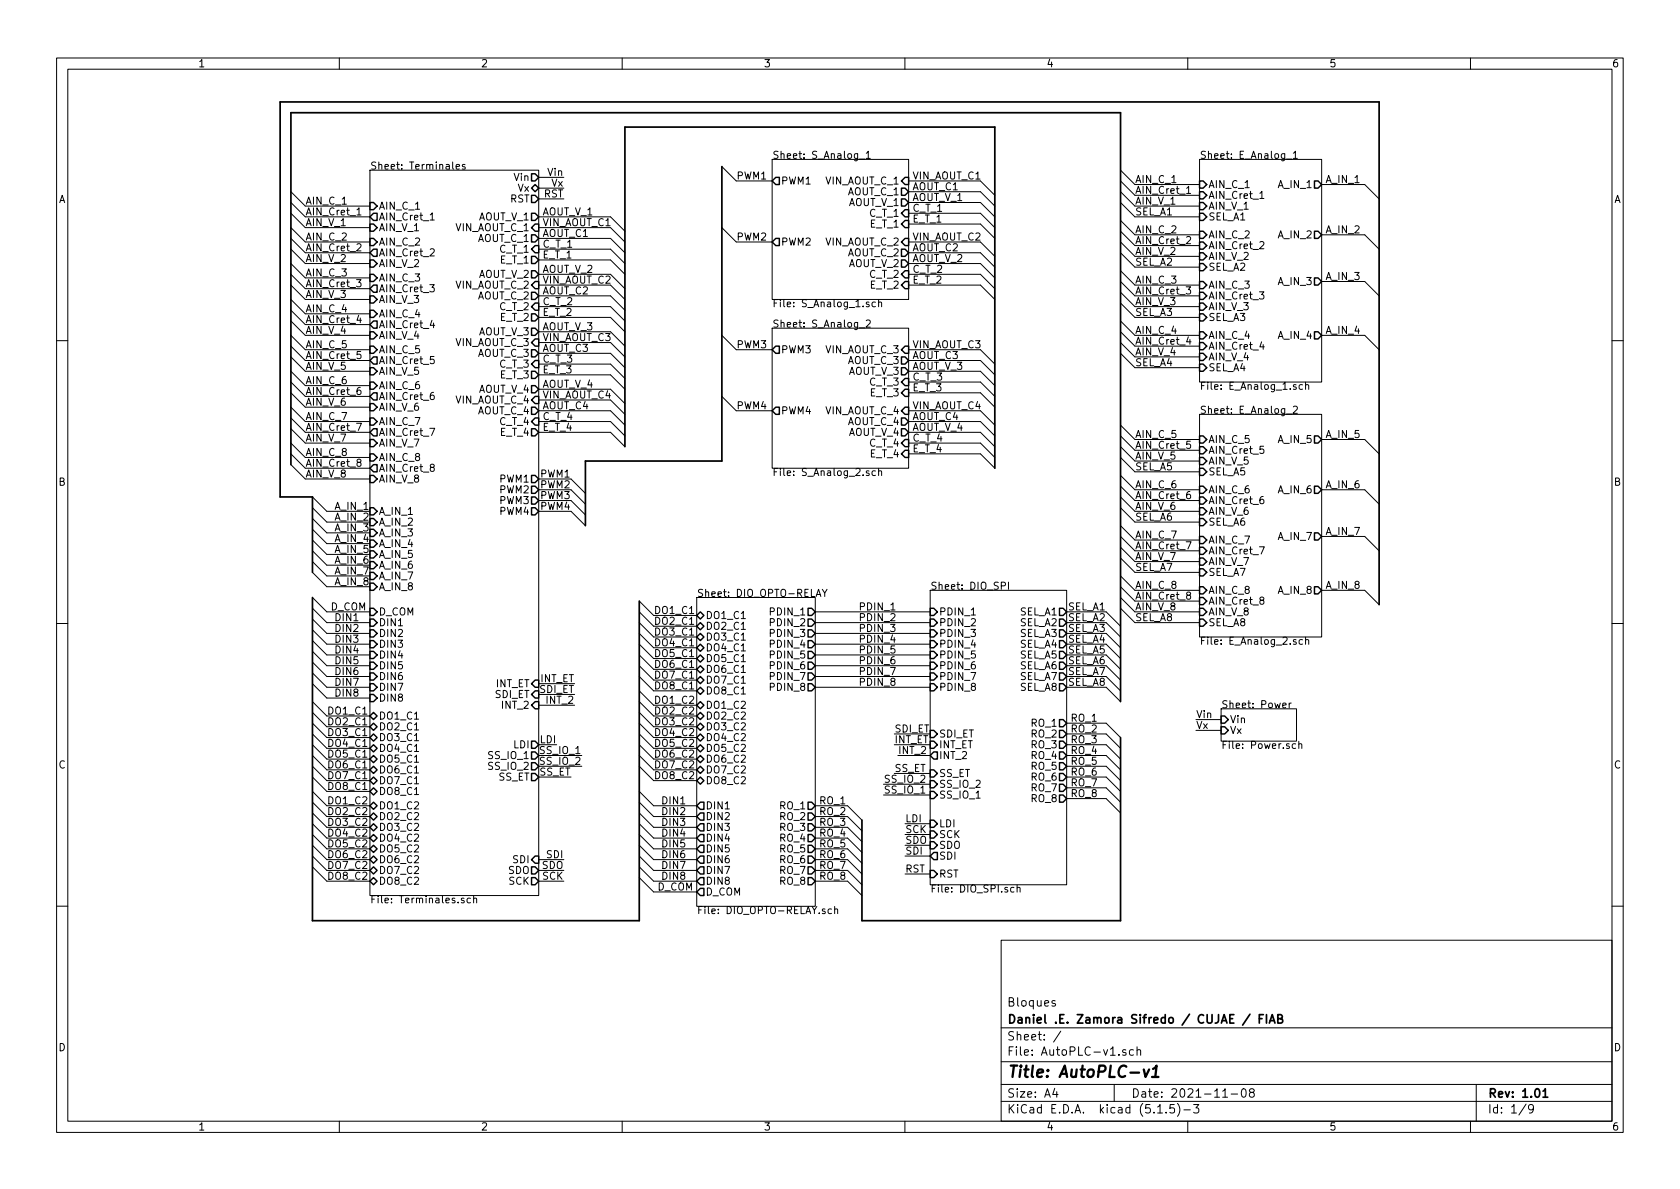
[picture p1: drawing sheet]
<svg xmlns="http://www.w3.org/2000/svg" width="297mm" height="210mm" viewBox="0 0 297 210" stroke-linecap="round" stroke-linejoin="round" font-family="sans-serif">
<g fill="none" stroke="#000" stroke-width=".18">
<path d="M10 10.3h277v189.9h-277zM12 12.2h273v186.1h-273zM60 10.3v1.9M110 10.3v1.9M160 10.3v1.9M210 10.3v1.9M260 10.3v1.9M51.4 35.8l2.6 2.5h11.4M51.4 33.9l2.6 2.5h11.4M51.4 37.7l2.6 2.6h11.4M63.1 38h.7M65.4 30.1h29.8v128.3h-29.8z"/>
<path d="M76.1 38.9h.7M80.6 29.5l.7-.1-.1-.3h-.4l-.2 .2 .1 .6h.5M82.2 29.1h-.3l-.2 .2 .1 .1 .4 .2v.3h-.5M95.2 35.2h4.5M95.2 38.3h12.7l2.6 2.6M95.2 33.3h4.5M95.2 31.4h4.5M127.6 29.5l2.6 2.5h6.3M136.5 28.2h24.2v24.8h-24.2zM151.9 28.1h1M153.2 27.1l.3-.4v1.3M153.2 28h.7"/>
<path d="M160.7 32h12.7l2.5 2.5M160.7 35.8h12.7l2.5 2.5M160.7 33.9h12.7l2.5 2.5M160.7 39.6h12.7l2.5 2.6M160.7 37.7h12.7l2.5 2.6M198.1 39l2.6 2.5h11.4M198.1 35.8l2.6 2.5h11.4M198.1 33.9l2.6 2.5h11.4M198.1 30.1l2.6 2.5h11.4M198.1 32l2.6 2.5h11.4M209.8 34.2h.7M212.1 28.2h21.6v39.4h-21.6z"/>
<path d="M222.8 35.1h.7M227.5 28.1h.9M228.7 27.1l.3-.4v1.3M228.7 28h.7M233.7 32.6h7.6l2.5 2.6M51.4 56.8l2.6 2.5h11.4M51.4 44.1l2.6 2.5h11.4M51.4 42.2l2.6 2.5h11.4M51.4 40.3l2.6 2.5h11.4M51.4 59.3l2.6 2.5h11.4M51.4 54.9l2.6 2.5h11.4M51.4 46.6l2.6 2.5h11.4"/>
<path d="M51.4 48.5l2.6 2.5h11.4M51.4 50.4l2.6 2.6h11.4M51.4 53l2.6 2.5h11.4M63 49.4h.8l-.4 .5 .4 .2v.5l-.2 .1-.6-.1M63.1 43.2l.5-.1 .2 .4v.2l-.8 .7h.8M63.4 55.7l-.3 .9h.8M76 50.3h.8l-.4 .5 .3 .1v.6l-.1 .1-.6-.1M76.1 44.1l.5-.1 .2 .3-.1 .2-.7 .8h.8M76.4 56.6l-.3 .9h.8M95.2 56.1h12.7l2.6 2.6M95.2 54.2h12.7l2.6 2.6M95.2 52.3h12.7l2.6 2.6"/>
<path d="M95.2 50.4h12.7l2.6 2.6M95.2 48.5h12.7l2.6 2.5M95.2 44.1h12.7l2.6 2.5M95.2 42.2h12.7l2.6 2.5M95.2 58.7h12.7l2.6 2.5M95.2 40.3h12.7l2.6 2.5M95.2 46h12.7l2.6 2.5M127.6 40.3l2.6 2.5h6.3M127.6 59.3l2.6 2.5h6.3M136.5 58h24.2v24.8h-24.2zM151.9 58h1M153.2 56.7l.4-.1 .3 .3-.1 .2-.7 .8h.8"/>
<path d="M154.8 53.5l-.4-.1-.2 .2 .1 .6h.5M155.3 53.5l.2-.1 .3 .1 .1 .7M155.3 53v1.2M160.7 50.4h12.7l2.5 2.6M160.7 48.5h12.7l2.5 2.5M160.7 46.6h12.7l2.5 2.5M160.7 44.7h12.7l2.5 2.5M160.7 42.8h12.7l2.5 2.5M198.1 42.8l2.6 2.5h11.4M198.1 40.9l2.6 2.5h11.4M198.1 58.7l2.6 2.5h11.4M198.1 56.8l2.6 2.5h11.4"/>
<path d="M198.1 53.6l2.6 2.5h11.4M198.1 51.7l2.6 2.5h11.4M198.1 49.8l2.6 2.5h11.4M198.1 47.9l2.6 2.5h11.4M198.1 44.7l2.6 2.5h11.4M209.7 50.7h.8l-.4 .5 .4 .1v.6l-.2 .1-.6-.1M209.8 42l.5-.2 .2 .4v.2l-.8 .7h.8M210.1 59.6l-.3 .8h.8M222.7 51.6h.8l-.4 .5 .3 .1v.6l-.2 .1-.5-.1M222.8 42.8l.4-.1 .3 .4-.1 .2-.7 .7h.8M233.7 41.5h7.6l2.5 2.6M233.7 59.3h7.6l2.5 2.5"/>
<path d="M233.7 49.8h7.6l2.5 2.5M10 60.2h2M51.4 73.9l2.6 2.5h11.4M51.4 72l2.6 2.5h11.4M51.4 65.7l2.6 2.5h11.4M51.4 75.8l2.6 2.6h11.4M51.4 69.5l2.6 2.5h11.4M51.4 67.6l2.6 2.5h11.4M51.4 78.4l2.6 2.5h11.4M51.4 63.1l2.6 2.6h11.4M51.4 61.2l2.6 2.5h11.4M63 74.8h.9l-.6 1.3"/>
<path d="M63.7 68.5l-.4 .1a.87 .87 0 0 0 0 1.2l.5-.2v-.5l-.5-.1-.2 .2M63.8 62.1h-.6l-.1 .7 .2-.2 .5 .2v.5l-.2 .1-.5-.1M76 75.7h.9l-.6 1.3M76.7 69.4l-.4 .1a.87 .87 0 0 0 0 1.2l.4-.2v-.5l-.4-.1-.2 .2M76.7 63h-.6v.6l.2-.1 .4 .1v.6l-.1 .1-.5-.1M95.2 72.6h12.7l2.6 2.6M95.2 68.8h12.7l2.6 2.6M95.2 76.4h12.7l2.6 2.6M95.2 74.5h12.7l2.6 2.6M95.2 60.6h12.7l2.6 2.5M95.2 62.5h12.7l2.6 2.5M95.2 66.3h12.7l2.6 2.5"/>
<path d="M95.2 70.7h12.7l2.6 2.6M95.2 64.4h12.7l2.6 2.5M127.6 70.1l2.6 2.5h6.3M160.7 72.6h12.7l2.5 2.6M160.7 76.4h12.7l2.5 2.6M160.7 74.5h12.7l2.5 2.6M160.7 78.4h12.7l2.5 2.5M160.7 61.8h12.7l2.5 2.6M160.7 69.5h12.7l2.5 2.5M160.7 67.6h12.7l2.5 2.5M160.7 65.7h12.7l2.5 2.5M160.7 63.7h12.7l2.5 2.6"/>
<path d="M198.1 77.1l2.6 2.5h11.4M198.1 79l2.6 2.5h11.4M198.1 75.2l2.6 2.5h11.4M198.1 62.5l2.6 2.5h11.4M198.1 60.6l2.6 2.5h11.4M210.5 78h-.6l-.1 .6 .2-.1 .5 .1v.6l-.2 .1-.5-.1M212.1 73.3h21.6v39.3h-21.6zM223.1 60.4l-.3 .9h.7M223.4 78.9h-.6v.6l.1-.1 .5 .1v.6l-.2 .1-.4-.1M227.5 73.2h.9M228.7 72l.5-.2 .2 .4-.1 .2-.7 .7h.8M230.3 68.1l-.4-.1-.2 .2 .1 .6h.5"/>
<path d="M230.8 68.1l.2-.1 .3 .1 .1 .8M230.8 67.6v1.3M233.7 77.7h7.6l2.5 2.6M285 60.2h2M51.4 82.2l2.6 2.5h11.4M51.4 80.3l2.6 2.5h11.4M55.2 99.3l2.6 2.5h7.6M55.2 97.4l2.6 2.5h7.6M55.2 93.6l2.6 2.5h7.6M55.2 91.7l2.6 2.5h7.6M55.2 89.8l2.6 2.5h7.6M55.2 87.9l2.6 2.5h7.6"/>
<path d="M55.2 95.5l2.6 2.5h7.6M63.3 81.8l-.1-.2v-.3l.4-.1 .2 .1v.3l-.6 .2-.1 .2v.2l.2 .3h.3l.2-.3v-.3l-.2-.1M76.3 82.6l-.2-.1v-.3l.5-.1 .1 .1v.3l-.5 .2-.1 .2v.2l.2 .3h.3l.2-.3-.1-.4-.1-.1M95.2 90.4h5.8l2.5 2.6M95.2 84.7h5.8l2.5 2.5M95.2 86.6h5.8l2.5 2.5M95.2 88.5h5.8l2.5 2.6M154.8 83.3h-.4l-.2 .2 .1 .5h.5M155.3 83.4l.2-.1h.3l.1 .8M155.3 82.8v1.3M160.7 80.3h12.7l2.5 2.5M198.1 89.8l2.6 2.5h11.4"/>
<path d="M198.1 87.9l2.6 2.5h11.4M198.1 84.1l2.6 2.5h11.4M198.1 86l2.6 2.5h11.4M198.1 98.7l2.6 2.5h11.4M198.1 96.8l2.6 2.5h11.4M198.1 94.9l2.6 2.5h11.4M198.1 93l2.6 2.5h11.4M198.1 80.9l2.6 2.5h11.4M209.7 95.8h.9l-.6 1.3M210.4 86.9l-.4 .1a.87 .87 0 0 0 0 1.2l.5-.1v-.6l-.5-.1-.2 .2M222.7 96.7h.8l-.5 1.3M223.3 87.8l-.3 .1a.87 .87 0 0 0 0 1.2l.4-.2v-.5l-.4-.1-.2 .2"/>
<path d="M233.7 86.6h7.6l2.5 2.5M233.7 94.9h7.6l2.5 2.5M10 110.3h2M55.2 101.2l2.6 2.6h7.6M55.2 119l2.6 2.5h7.6M55.2 117.1l2.6 2.5h7.6M55.2 115.2l2.6 2.5h7.6M55.2 113.3l2.6 2.5h7.6M55.2 111.4l2.6 2.5h7.6M55.2 109.5l2.6 2.5h7.6M55.2 107.6l2.6 2.5h7.6M55.2 105.7l2.6 2.5h7.6"/>
<path d="M113 110.1l2.6 2.5h7.6M113 117.7l2.6 2.6h7.6M113 112l2.6 2.5h7.6M113 113.9l2.6 2.6h7.6M113 115.8l2.6 2.6h7.6M113 106.3l2.6 2.5h7.6M113 119.6l2.6 2.6h7.6M113 108.2l2.6 2.5h7.6M123.2 105.7h20.9v54.6h-20.9zM144.1 119.6h20.4M144.1 117.7h20.4M144.1 115.8h20.4"/>
<path d="M144.1 113.9h20.4M144.1 112h20.4M144.1 110.1h20.4M144.1 108.2h20.4M144.3 105.5l.4-1.3 .4 1.3M144.4 105.1h.6M145.4 104.2l.4 .7 .4-.7M145.8 104.9v.6M157.5 107.9h.7M164.5 104.4h24.1v52.1h-24.1zM171.7 108.8h.8M177 103.6l.7-.1v-.4l-.7-.2v1.3"/>
<path d="M178.3 102.9v1.3M188.6 119.6h7l2.5 2.6M188.6 117.7h7l2.5 2.6M188.6 115.8h7l2.5 2.6M188.6 113.9h7l2.5 2.6M188.6 112h7l2.5 2.5M188.6 110.1h7l2.5 2.5M188.6 108.2h7l2.5 2.5M198.1 107.6l2.6 2.5h11.4M198.1 105.7l2.6 2.5h11.4M198.1 101.8l2.6 2.6h11.4M198.1 103.8l2.6 2.5h11.4"/>
<path d="M210 105.3l-.1-.2v-.3l.4-.1 .2 .1v.3l-.6 .2-.1 .2v.2l.2 .3h.3l.2-.3v-.3l-.2-.1M223 106.1l-.2-.1v-.3l.4-.1 .2 .1v.3l-.5 .2-.1 .2v.2l.2 .3h.2l.3-.3-.1-.4-.2-.1M230.3 113.2l-.4-.1-.2 .2 .1 .6h.5M230.8 113.2l.2-.1 .3 .1 .1 .7M230.8 112.7v1.2M233.7 104.4h7.6l2.5 2.5M285 110.3h2M55.2 139.9l2.6 2.6h7.6M55.2 135.5l2.6 2.5h7.6M55.2 133.6l2.6 2.5h7.6M55.2 131.7l2.6 2.5h7.6M55.2 129.8l2.6 2.5h7.6"/>
<path d="M55.2 127.9l2.6 2.5h7.6M55.2 126l2.6 2.5h7.6M55.2 124.1l2.6 2.5h7.6M55.2 137.4l2.6 2.5h7.6M55.2 120.9l2.6 2.5h7.6M95.2 124.7h6.4M95.2 135.5h7.7M95.2 133.6h7.7M95.2 131.7h3.2M95.2 137.4h5.8M95.2 120.9h6.4M95.2 122.8h6.4"/>
<path d="M113 139.9l2.6 2.6h7.6M113 135.5l2.6 2.5h7.6M113 133.6l2.6 2.5h7.6M113 131.7l2.6 2.5h7.6M113 129.8l2.6 2.5h7.6M113 127.9l2.6 2.5h7.6M113 126l2.6 2.5h7.6M113 124.1l2.6 2.5h7.6M113 122.2l2.6 2.5h7.6M144.1 121.5h20.4M156.2 138.7h8.3M158.1 131.7h6.4"/>
<path d="M158.1 129.8h6.4M158.1 136.8h6.4M158.7 133.6h5.8M188.6 121.5h7l2.5 2.6M188.6 135.5h7l2.5 2.5M188.6 133.6h7l2.5 2.5M188.6 131.7h7l2.5 2.5M188.6 139.3h7l2.5 2.6M188.6 137.4h7l2.5 2.5M188.6 129.8h7l2.5 2.5M188.6 127.9h7l2.5 2.5M211.5 129.2h4.4"/>
<path d="M211.5 127.2h4.4M215.9 125.3h13.3v5.8h-13.3zM226.8 124.7l.6-.1-.1-.2-.3-.1-.2 .2v.6h.5M227.9 124.3v.9M228.3 124.3l-.4 .3M229.1 131.6l-.4-.1-.2 .2 .1 .6h.5M229.6 131.6l.2-.1 .3 .1 .1 .8M229.6 131.1v1.3M55.2 143.8l2.6 2.5h7.6M55.2 153.3l2.6 2.5h7.6M55.2 151.4l2.6 2.5h7.6M55.2 149.5l2.6 2.5h7.6"/>
<path d="M55.2 147.6l2.6 2.5h7.6M55.2 145.7l2.6 2.5h7.6M55.2 141.9l2.6 2.5h7.6M82 158.9l-.3-.1-.1 .2v.2l.4 .1v.3h-.4M83.2 158.9l-.4-.1-.2 .2 .1 .6h.5M83.7 158.9l.2-.1 .3 .1 .1 .8M83.7 158.4v1.3M95.2 155.8h4.5M95.2 153.9h4.5M95.2 152h4.5M113 143.8l2.6 2.5h7.6M113 153.3l2.6 2.5h7.6"/>
<path d="M113 151.4l2.6 2.5h7.6M113 149.5l2.6 2.5h7.6M113 147.6l2.6 2.5h7.6M113 145.7l2.6 2.5h7.6M113 141.9l2.6 2.5h7.6M113 155.2l2.6 2.5h7.6M144.1 146.3h5.8l2.5 2.5M144.1 155.8h5.8l2.5 2.6M144.1 153.9h5.8l2.5 2.6M144.1 152h5.8l2.5 2.6M144.1 150.1h5.8l2.5 2.5M144.1 148.2h5.8l2.5 2.5"/>
<path d="M144.1 144.4h5.8l2.5 2.5M144.1 142.5h5.8l2.5 2.5M156.2 140.6h8.3M160 145.7h4.5M160 154.6h4.5M160 147.6h4.5M160 149.5h4.5M160 151.4h4.5M179.3 157l-.4-.1-.2 .2 .1 .6h.5M179.8 157l.2-.1 .3 .1 .1 .8M179.8 156.5v1.3M188.6 141.2h7l2.5 2.6"/>
<path d="M10 160.2h2M147 160.8l-.3-.1-.3 .3 .1 .5h.5M147.6 160.9l.2-.2 .3 .1v.8M147.6 160.3v1.3M177 166.3h108v32h-108zM186.6 177a.37 .37 0 0 0-.6 .1l.1 .3 .5 .1v.1l-.2 .3-.4-.1M285 160.2h2M60 198.3v1.9M110 198.3v1.9M160 198.3v1.9M177 194.8h108M177 191.8h108"/>
<path d="M177 187.8h108M177 181.8h108M186.5 192.5l-.4 1h1M186.8 193v1M187.6 182.3l-1.3 2M197 191.8v3M199.1 185.7l-.4-.1-.2 .2 .1 .2 .5 .2v.3h-.6M200.4 185.7l-.4-.1-.3 .3 .1 .6h.6M201 185.7l.3-.1 .3 .1 .1 .9M201 185.1v1.5M204.7 196.8h.8M206.2 196.7v.1"/>
<path d="M207.6 195.3h-.7l-.1 .7 .2-.1 .5 .1 .2 .2-.1 .5-.2 .1-.6-.1M208.2 195.1a1.71 1.71 0 0 1 0 2.3M209.3 196.3h1.2M210 198.3v1.9M211 195.3h1l-.5 .6 .4 .1v.7l-.2 .1-.7-.1M216.2 194h.8M217.7 193.5h1.1M219.6 192.7l.4-.2a.94 .94 0 0 1 0 1.5 .82 .82 0 0 1-.4-1.3zM221.2 193.2l-.3-.3 .1-.2 .2-.2 .4 .1 .2 .2-.1 .2-.6 .2a.48 .48 0 0 0-.1 .7l.2 .1 .5-.1a.48 .48 0 0 0-.1-.7h-.1M260 198.3v1.9M261 191.8v6.5M269.8 195.2l-1.2 2"/>
<path d="M271.1 196l-.3 .3-.4-.1-.1-.2v-.4l.1-.2 .4-.1 .2 .2a1.19 1.19 0 0 1-.2 1.2l-.4 .1"/>
</g>
<g fill="none" stroke="#000" stroke-width=".3">
<path d="M127.6 29.5v52h-24.1v11.5M110.5 79v-56.5h65.4v60.3M51.4 82.2v-62.3h146.7v104.2M55.2 101.2v-13.3h-5.7v-69.9h194.3v88.9M55.2 105.7v57.1h57.8v-56.5M198.1 130.4v32.4h-45.7v-17.8M221 179.3l-1.3 2M223.4 179.4h-.7v1.5M223.9 179.4v1.5M222.7 180.1h.4M224.4 180.9l.5-1.5 .5 1.5M224.6 180.5h.7"/>
<path d="M225.9 180.1h.5l.2-.1 .1-.3-.3-.3h-.5v1.5h.6l.3-.3a.41 .41 0 0 0-.4-.5M272.8 193l.4-.5v1.5M272.8 194h.9"/>
</g>
<path d="M202.2 189.1l.3 1.3 .7-1.3M203.7 190.4h1.1M203.9 189l.6-.6-.2 2" fill="none" stroke="#000" stroke-width=".41"/>
<g fill="none" stroke="#000" stroke-width=".25">
<path d="M65.4 35.8h.6l.7 .6-.7 .7h-.6zM65.4 38.3l.6-.6h.7v1.3h-.7zM65.4 39.6h.6l.7 .7-.7 .6h-.6zM94 37.7h.6l.6 .6-.6 .7h-.6zM94 30.7h.6l.6 .7-.6 .6h-.6zM94 33.3l.6-.7 .6 .7-.6 .6zM94 34.5h.6l.6 .7-.6 .6h-.6zM94.6 39.6h.6v1.3h-.6l-.6-.6zM137.2 31.4h.6v1.2h-.6l-.7-.6zM159.4 33.3h.6l.7 .6-.7 .6h-.6zM159.4 35.2h.6l.7 .6-.7 .6h-.6zM160 31.4h.7v1.2h-.7l-.6-.6z"/>
<path d="M160 37.1h.7v1.2h-.7l-.6-.6zM160 39h.7v1.3h-.7l-.6-.7zM212.1 32h.6l.7 .6-.7 .7h-.6zM212.1 33.9h.6l.7 .6-.7 .7h-.6zM212.1 35.8h.6l.7 .6-.7 .7h-.6zM212.1 37.7h.6l.7 .6-.7 .7h-.6zM232.4 32h.6l.7 .6-.7 .7h-.6zM65.4 42.2h.6l.7 .6-.7 .6h-.6zM65.4 44.7l.6-.6h.7v1.2h-.7zM65.4 46h.6l.7 .6-.7 .6h-.6zM65.4 48.5h.6l.7 .6-.7 .7h-.6zM65.4 51l.6-.6h.7v1.3h-.7z"/>
<path d="M65.4 52.3h.6l.7 .7-.7 .6h-.6zM65.4 54.9h.6l.7 .6-.7 .6h-.6zM65.4 57.4l.6-.6h.7v1.2h-.7zM65.4 58.7h.6l.7 .6-.7 .6h-.6zM94 41.5h.6l.6 .7-.6 .6h-.6zM94 45.3h.6l.6 .7-.6 .6h-.6zM94 47.9h.6l.6 .6-.6 .6h-.6zM94 51.7h.6l.6 .6-.6 .7h-.6zM94 55.5h.6l.6 .6-.6 .7h-.6zM94 58h.6l.6 .7-.6 .6h-.6zM94.6 43.4h.6v1.3h-.6l-.6-.6zM94.6 49.8h.6v1.2h-.6l-.6-.6z"/>
<path d="M94.6 53.6h.6v1.3h-.6l-.6-.7zM94.6 59.9h.6v1.3h-.6l-.6-.6zM137.2 42.2h.6v1.2h-.6l-.7-.6zM159.4 44.1h.6l.7 .6-.7 .6h-.6zM159.4 46h.6l.7 .6-.7 .6h-.6zM160 42.2h.7v1.2h-.7l-.6-.6zM160 47.9h.7v1.2h-.7l-.6-.6zM160 49.8h.7v1.2h-.7l-.6-.6zM212.1 40.9h.6l.7 .6-.7 .7h-.6zM212.1 42.8h.6l.7 .6-.7 .7h-.6zM212.1 44.7h.6l.7 .6-.7 .7h-.6zM212.1 46.6h.6l.7 .6-.7 .7h-.6z"/>
<path d="M212.1 58.7h.6l.7 .6-.7 .6h-.6zM212.1 49.8h.6l.7 .6-.7 .6h-.6zM212.1 51.7h.6l.7 .6-.7 .7h-.6zM212.1 53.6h.6l.7 .6-.7 .7h-.6zM212.1 55.5h.6l.7 .6-.7 .7h-.6zM232.4 40.9h.6l.7 .6-.7 .7h-.6zM232.4 49.1h.6l.7 .7-.7 .6h-.6zM232.4 58.7h.6l.7 .6-.7 .6h-.6zM65.4 61.2h.6l.7 .6-.7 .7h-.6zM65.4 65h.6l.7 .7-.7 .6h-.6zM65.4 67.6h.6l.7 .6-.7 .6h-.6zM65.4 70.1l.6-.6h.7v1.2h-.7z"/>
<path d="M65.4 71.4h.6l.7 .6-.7 .6h-.6zM65.4 73.9h.6l.7 .6-.7 .7h-.6zM65.4 76.4l.6-.6h.7v1.3h-.7zM65.4 77.7h.6l.7 .7-.7 .6h-.6zM66 63.1h.7v1.3h-.7l-.6-.7zM94 61.8h.6l.6 .7-.6 .6h-.6zM94 65.7h.6l.6 .6-.6 .6h-.6zM94 68.2h.6l.6 .6-.6 .7h-.6zM94 72h.6l.6 .6-.6 .7h-.6zM94 75.8h.6l.6 .6-.6 .7h-.6zM94.6 63.7h.6v1.3h-.6l-.6-.6zM94.6 70.1h.6v1.3h-.6l-.6-.7z"/>
<path d="M94.6 73.9h.6v1.3h-.6l-.6-.7zM137.2 61.2h.6v1.3h-.6l-.7-.7zM137.2 72h.6v1.3h-.6l-.7-.7zM159.4 63.1h.6l.7 .6-.7 .7h-.6zM159.4 65h.6l.7 .7-.7 .6h-.6zM159.4 73.9h.6l.7 .6-.7 .7h-.6zM159.4 75.8h.6l.7 .6-.7 .7h-.6zM160 61.2h.7v1.3h-.7l-.6-.7zM160 66.9h.7v1.3h-.7l-.6-.6zM160 68.8h.7v1.3h-.7l-.6-.6zM160 72h.7v1.3h-.7l-.6-.7zM160 77.7h.7v1.3h-.7l-.6-.6z"/>
<path d="M160 79.6h.7v1.3h-.7l-.6-.6zM212.1 60.6h.6l.7 .6-.7 .6h-.6zM212.1 62.5h.6l.7 .6-.7 .6h-.6zM212.1 64.4h.6l.7 .6-.7 .7h-.6zM212.1 77.1h.6l.7 .6-.7 .7h-.6zM212.1 79h.6l.7 .6-.7 .7h-.6zM232.4 77.1h.6l.7 .6-.7 .7h-.6zM65.4 80.3h.6l.7 .6-.7 .6h-.6zM65.4 82.8l.6-.6h.7v1.2h-.7zM65.4 84.1h.6l.7 .6-.7 .6h-.6zM65.4 89.8h.6l.7 .6-.7 .7h-.6zM65.4 91.7h.6l.7 .6-.7 .7h-.6z"/>
<path d="M65.4 93.6h.6l.7 .6-.7 .7h-.6zM65.4 95.5h.6l.7 .6-.7 .7h-.6zM65.4 97.4h.6l.7 .6-.7 .7h-.6zM65.4 99.3h.6l.7 .6-.7 .7h-.6zM94 84.1h.6l.6 .6-.6 .6h-.6zM94 89.8h.6l.6 .6-.6 .7h-.6zM94 87.9h.6l.6 .6-.6 .6h-.6zM94 86h.6l.6 .6-.6 .6h-.6zM212.1 86h.6l.7 .6-.7 .6h-.6zM212.1 87.9h.6l.7 .6-.7 .6h-.6zM212.1 89.8h.6l.7 .6-.7 .7h-.6zM212.1 91.7h.6l.7 .6-.7 .7h-.6z"/>
<path d="M212.1 80.9h.6l.7 .6-.7 .7h-.6zM212.1 82.8h.6l.7 .6-.7 .7h-.6zM212.1 94.9h.6l.7 .6-.7 .6h-.6zM212.1 96.8h.6l.7 .6-.7 .6h-.6zM212.1 98.7h.6l.7 .6-.7 .6h-.6zM232.4 86h.6l.7 .6-.7 .6h-.6zM232.4 94.2h.6l.7 .7-.7 .6h-.6zM65.4 109.5h.6l.7 .6-.7 .6h-.6zM65.4 111.4h.6l.7 .6-.7 .6h-.6zM65.4 113.3h.6l.7 .6-.7 .6h-.6zM65.4 115.2h.6l.7 .6-.7 .7h-.6zM65.4 117.1h.6l.7 .6-.7 .7h-.6z"/>
<path d="M65.4 119h.6l.7 .6-.7 .7h-.6zM65.4 101.2h.6l.7 .6-.7 .7h-.6zM65.4 103.1h.6l.7 .7-.7 .6h-.6zM65.4 107.6h.6l.7 .6-.7 .6h-.6zM123.2 108.8l.6-.6 .7 .6-.7 .7zM123.2 110.7l.6-.6 .7 .6-.7 .7zM123.2 112.6l.6-.6 .7 .6-.7 .7zM123.2 114.5l.6-.6 .7 .6-.7 .7zM123.2 116.5l.6-.7 .7 .7-.7 .6zM123.8 117.7l.7 .7-.7 .6-.6-.6zM142.9 107.6h.6l.6 .6-.6 .6h-.6zM142.9 109.5h.6l.6 .6-.6 .6h-.6z"/>
<path d="M142.9 111.4h.6l.6 .6-.6 .6h-.6zM142.9 113.3h.6l.6 .6-.6 .6h-.6zM142.9 115.2h.6l.6 .6-.6 .7h-.6zM142.9 117.1h.6l.6 .6-.6 .7h-.6zM142.9 119h.6l.6 .6-.6 .7h-.6zM164.5 107.6h.6l.6 .6-.6 .6h-.6zM164.5 109.5h.6l.6 .6-.6 .6h-.6zM164.5 111.4h.6l.6 .6-.6 .6h-.6zM164.5 113.3h.6l.6 .6-.6 .6h-.6zM164.5 115.2h.6l.6 .6-.6 .7h-.6zM164.5 117.1h.6l.6 .6-.6 .7h-.6zM164.5 119h.6l.6 .6-.6 .7h-.6z"/>
<path d="M187.3 107.6h.7l.6 .6-.6 .6h-.7zM187.3 109.5h.7l.6 .6-.6 .6h-.7zM187.3 111.4h.7l.6 .6-.6 .6h-.7zM187.3 113.3h.7l.6 .6-.6 .6h-.7zM187.3 115.2h.7l.6 .6-.6 .7h-.7zM187.3 117.1h.7l.6 .6-.6 .7h-.7zM187.3 119h.7l.6 .6-.6 .7h-.7zM212.1 103.8h.6l.7 .6-.7 .6h-.6zM212.1 105.7h.6l.7 .6-.7 .6h-.6zM212.1 107.6h.6l.7 .6-.7 .6h-.6zM212.1 109.5h.6l.7 .6-.7 .6h-.6zM212.1 100.6h.6l.7 .6-.7 .6h-.6z"/>
<path d="M232.4 103.8h.6l.7 .6-.7 .6h-.6zM65.4 120.9h.6l.7 .6-.7 .7h-.6zM65.4 122.8h.6l.7 .6-.7 .7h-.6zM65.4 126.6l.6-.6 .7 .6-.7 .6zM65.4 128.5l.6-.6 .7 .6-.7 .7zM65.4 130.4l.6-.6 .7 .6-.7 .7zM65.4 132.3l.6-.6 .7 .6-.7 .7zM65.4 134.2l.6-.6 .7 .6-.7 .7zM65.4 136.1l.6-.6 .7 .6-.7 .7zM65.4 138l.6-.6 .7 .6-.7 .7zM65.4 139.9l.6-.6 .7 .6-.7 .7zM94 133h.6l.6 .6-.6 .6h-.6z"/>
<path d="M94 131.1h.6l.6 .6-.6 .6h-.6zM94 134.9h.6l.6 .6-.6 .6h-.6zM94 136.8h.6l.6 .6-.6 .6h-.6zM94.6 122.2h.6v1.2h-.6l-.6-.6zM94.6 124.1h.6v1.2h-.6l-.6-.6zM94.6 120.3h.6v1.2h-.6l-.6-.6zM123.2 124.7l.6-.6 .7 .6-.7 .6zM123.2 126.6l.6-.6 .7 .6-.7 .6zM123.2 128.5l.6-.6 .7 .6-.7 .7zM123.2 130.4l.6-.6 .7 .6-.7 .7zM123.2 132.3l.6-.6 .7 .6-.7 .7zM123.2 134.2l.6-.6 .7 .6-.7 .7z"/>
<path d="M123.2 120.3l.6-.7 .7 .7-.7 .6zM123.2 136.1l.6-.6 .7 .6-.7 .7zM123.2 122.2l.6-.7 .7 .7-.7 .6zM123.2 138l.6-.6 .7 .6-.7 .7zM142.9 120.9h.6l.6 .6-.6 .7h-.6zM164.5 138h.6l.6 .7-.6 .6h-.6zM164.5 139.9h.6l.6 .7-.6 .6h-.6zM164.5 120.9h.6l.6 .6-.6 .7h-.6zM164.5 129.2h.6l.6 .6-.6 .6h-.6zM164.5 131.1h.6l.6 .6-.6 .6h-.6zM164.5 136.1h.6l.6 .7-.6 .6h-.6zM165.1 133h.6v1.2h-.6l-.6-.6z"/>
<path d="M187.3 120.9h.7l.6 .6-.6 .7h-.7zM187.3 127.2h.7l.6 .7-.6 .6h-.7zM187.3 129.2h.7l.6 .6-.6 .6h-.7zM187.3 131.1h.7l.6 .6-.6 .6h-.7zM187.3 133h.7l.6 .6-.6 .6h-.7zM187.3 134.9h.7l.6 .6-.6 .6h-.7zM187.3 136.8h.7l.6 .6-.6 .6h-.7zM187.3 138.7h.7l.6 .6-.6 .6h-.7zM215.9 126.6h.6l.7 .6-.7 .7h-.6zM215.9 128.5h.6l.7 .7-.7 .6h-.6zM65.4 144.4l.6-.6 .7 .6-.7 .6zM65.4 146.3l.6-.6 .7 .6-.7 .6z"/>
<path d="M65.4 150.1l.6-.6 .7 .6-.7 .6zM65.4 152l.6-.6 .7 .6-.7 .6zM65.4 155.8l.6-.6 .7 .6-.7 .7zM66 141.9l.7 .6-.7 .6-.6-.6zM66 147.6l.7 .6-.7 .6-.6-.6zM66 153.3l.7 .6-.7 .7-.6-.7zM94 153.3h.6l.6 .6-.6 .7h-.6zM94 155.2h.6l.6 .6-.6 .7h-.6zM94.6 151.4h.6v1.2h-.6l-.6-.6zM123.8 141.9h.7v1.2h-.7l-.6-.6zM123.8 143.8h.7v1.2h-.7l-.6-.6zM123.8 145.7h.7v1.2h-.7l-.6-.6z"/>
<path d="M123.8 147.6h.7v1.2h-.7l-.6-.6zM123.8 149.5h.7v1.2h-.7l-.6-.6zM123.8 151.4h.7v1.2h-.7l-.6-.6zM123.8 153.3h.7v1.3h-.7l-.6-.7zM123.8 155.2h.7v1.3h-.7l-.6-.7zM123.8 157.1h.7v1.3h-.7l-.6-.7zM142.9 141.9h.6l.6 .6-.6 .6h-.6zM142.9 143.8h.6l.6 .6-.6 .6h-.6zM142.9 145.7h.6l.6 .6-.6 .6h-.6zM142.9 147.6h.6l.6 .6-.6 .6h-.6zM142.9 149.5h.6l.6 .6-.6 .6h-.6zM142.9 151.4h.6l.6 .6-.6 .6h-.6z"/>
<path d="M142.9 153.3h.6l.6 .6-.6 .7h-.6zM142.9 155.2h.6l.6 .6-.6 .7h-.6zM164.5 153.9h.6l.6 .7-.6 .6h-.6zM164.5 148.8h.6l.6 .7-.6 .6h-.6zM164.5 146.9h.6l.6 .7-.6 .6h-.6zM164.5 145h.6l.6 .7-.6 .6h-.6zM165.1 150.7h.6v1.3h-.6l-.6-.6zM187.3 140.6h.7l.6 .6-.6 .7h-.7z"/>
</g>
<text font-size="2.8" x="178" y="190.5">Title: AutoPLC-v1</text>
<g font-size="2.1">
<text x="178" y="178">Bloques</text>
<text x="178" y="184">Sheet: /</text>
<text x="178" y="181">Daniel .E. Zamora Sifredo / CUJAE / FIAB</text>
<text x="178" y="186.7">File: AutoPLC-v1.sch</text>
<text x="178" y="196.9">KiCad E.D.A. kicad (5.1.5)-3</text>
<text x="178" y="194.1">Size: A4</text>
<text x="200" y="194.1">Date: 2021-11-08</text>
<text x="263" y="194.1">Rev: 1.01</text>
<text x="263" y="196.9">Id: 1/9</text>
</g>
<g font-size="1.8">
<text x="35" y="11.9">1</text>
<text x="85" y="11.9">2</text>
<text x="135" y="11.9">3</text>
<text x="185" y="11.9">4</text>
<text x="235" y="11.9">5</text>
<text x="285" y="11.9">6</text>
<text x="65.4" y="30">Sheet: Terminales</text>
<text x="136.5" y="28.1">Sheet: S_Analog_1</text>
<text x="212.1" y="28.1">Sheet: E_Analog_1</text>
<text x="10.4" y="35.9">A</text>
<text x="90.2" y="35.8">RST</text>
<text x="91" y="32">Vin</text>
<text x="91.6" y="33.9">Vx</text>
<text x="96.2" y="34.9">RST</text>
<text x="97" y="31.1">Vin</text>
<text x="97.5" y="33">Vx</text>
<text x="130.2" y="31.7">PWM1</text>
<text x="138" y="32.6">PWM1</text>
<text x="145.9" y="32.6">VIN_AOUT_C_1</text>
<text x="149.9" y="34.5">AOUT_C_1</text>
<text x="161.3" y="35.6">AOUT_V_1</text>
<text x="161.3" y="33.6">AOUT_C1</text>
<text x="161.3" y="31.7">VIN_AOUT_C1</text>
<text x="200.7" y="32.4">AIN_C_1</text>
<text x="200.7" y="34.3">AIN_Cret_1</text>
<text x="213.6" y="33.3">AIN_C_1</text>
<text x="213.6" y="35.2">AIN_Cret_1</text>
<text x="226.2" y="33.3">A_IN_1</text>
<text x="234.3" y="32.4">A_IN_1</text>
<text x="285.4" y="35.9">A</text>
<text x="54" y="36.2">AIN_C_1</text>
<text x="54" y="38.1">AIN_Cret_1</text>
<text x="54" y="40">AIN_V_1</text>
<text x="66.9" y="37.1">AIN_C_1</text>
<text x="66.9" y="39">AIN_Cret_1</text>
<text x="66.9" y="40.9">AIN_V_1</text>
<text x="80.5" y="40.9">VIN_AOUT_C_1</text>
<text x="84.6" y="39">AOUT_V_1</text>
<text x="95.9" y="38.1">AOUT_V_1</text>
<text x="95.9" y="40">VIN_AOUT_C1</text>
<text x="95.9" y="41.9">AOUT_C1</text>
<text x="150" y="36.4">AOUT_V_1</text>
<text x="153.8" y="38.3">C_T_1</text>
<text x="153.9" y="40.3">E_T_1</text>
<text x="161.3" y="39.4">E_T_1</text>
<text x="161.3" y="37.5">C_T_1</text>
<text x="200.7" y="41.3">AIN_C_2</text>
<text x="200.7" y="38.1">SEL_A1</text>
<text x="200.7" y="36.2">AIN_V_1</text>
<text x="213.6" y="37.1">AIN_V_1</text>
<text x="213.6" y="39">SEL_A1</text>
<text x="234.3" y="41.3">A_IN_2</text>
<text x="54" y="42.5">AIN_C_2</text>
<text x="54" y="44.4">AIN_Cret_2</text>
<text x="54" y="46.3">AIN_V_2</text>
<text x="66.9" y="43.4">AIN_C_2</text>
<text x="66.9" y="45.3">AIN_Cret_2</text>
<text x="66.9" y="47.2">AIN_V_2</text>
<text x="84.5" y="42.8">AOUT_C_1</text>
<text x="88.4" y="44.7">C_T_1</text>
<text x="88.5" y="46.6">E_T_1</text>
<text x="95.9" y="43.8">C_T_1</text>
<text x="95.9" y="45.7">E_T_1</text>
<text x="130.2" y="42.5">PWM2</text>
<text x="138" y="43.4">PWM2</text>
<text x="145.9" y="43.4">VIN_AOUT_C_2</text>
<text x="149.9" y="45.3">AOUT_C_2</text>
<text x="150" y="47.2">AOUT_V_2</text>
<text x="161.3" y="42.5">VIN_AOUT_C2</text>
<text x="161.3" y="44.4">AOUT_C2</text>
<text x="161.3" y="46.3">AOUT_V_2</text>
<text x="200.7" y="43.2">AIN_Cret_2</text>
<text x="200.7" y="47">SEL_A2</text>
<text x="200.7" y="45.1">AIN_V_2</text>
<text x="213.6" y="42.2">AIN_C_2</text>
<text x="213.6" y="44.1">AIN_Cret_2</text>
<text x="213.6" y="46">AIN_V_2</text>
<text x="213.6" y="47.9">SEL_A2</text>
<text x="226.2" y="42.2">A_IN_2</text>
<text x="54" y="48.9">AIN_C_3</text>
<text x="54" y="52.7">AIN_V_3</text>
<text x="54" y="50.8">AIN_Cret_3</text>
<text x="66.9" y="49.8">AIN_C_3</text>
<text x="66.9" y="51.7">AIN_Cret_3</text>
<text x="66.9" y="53.6">AIN_V_3</text>
<text x="80.5" y="51">VIN_AOUT_C_2</text>
<text x="84.5" y="53">AOUT_C_2</text>
<text x="84.6" y="49.1">AOUT_V_2</text>
<text x="95.9" y="50.2">VIN_AOUT_C2</text>
<text x="95.9" y="54">C_T_2</text>
<text x="95.9" y="48.3">AOUT_V_2</text>
<text x="95.9" y="52.1">AOUT_C2</text>
<text x="153.8" y="49.1">C_T_2</text>
<text x="153.9" y="51">E_T_2</text>
<text x="161.3" y="48.3">C_T_2</text>
<text x="161.3" y="50.2">E_T_2</text>
<text x="200.7" y="50.2">AIN_C_3</text>
<text x="200.7" y="52.1">AIN_Cret_3</text>
<text x="200.7" y="54">AIN_V_3</text>
<text x="213.6" y="51">AIN_C_3</text>
<text x="213.6" y="53">AIN_Cret_3</text>
<text x="226.2" y="50.4">A_IN_3</text>
<text x="234.3" y="49.5">A_IN_3</text>
<text x="54" y="59">AIN_V_4</text>
<text x="54" y="57.1">AIN_Cret_4</text>
<text x="54" y="55.2">AIN_C_4</text>
<text x="66.9" y="56.1">AIN_C_4</text>
<text x="66.9" y="58">AIN_Cret_4</text>
<text x="66.9" y="59.9">AIN_V_4</text>
<text x="84.6" y="59.3">AOUT_V_3</text>
<text x="88.4" y="54.9">C_T_2</text>
<text x="88.5" y="56.8">E_T_2</text>
<text x="95.9" y="55.9">E_T_2</text>
<text x="95.9" y="58.4">AOUT_V_3</text>
<text x="136.5" y="57.9">Sheet: S_Analog_2</text>
<text x="136.5" y="54.3">File: S_Analog_1.sch</text>
<text x="200.7" y="55.9">SEL_A3</text>
<text x="200.7" y="59">AIN_C_4</text>
<text x="213.6" y="59.9">AIN_C_4</text>
<text x="213.6" y="54.9">AIN_V_3</text>
<text x="213.6" y="56.8">SEL_A3</text>
<text x="226.2" y="59.9">A_IN_4</text>
<text x="234.3" y="59">A_IN_4</text>
<text x="54" y="65.4">AIN_V_5</text>
<text x="54" y="63.5">AIN_Cret_5</text>
<text x="54" y="61.6">AIN_C_5</text>
<text x="66.9" y="62.5">AIN_C_5</text>
<text x="66.9" y="64.4">AIN_Cret_5</text>
<text x="80.5" y="61.2">VIN_AOUT_C_3</text>
<text x="84.5" y="63.1">AOUT_C_3</text>
<text x="88.4" y="65">C_T_3</text>
<text x="95.9" y="64.1">C_T_3</text>
<text x="95.9" y="60.3">VIN_AOUT_C3</text>
<text x="95.9" y="62.2">AOUT_C3</text>
<text x="130.2" y="61.6">PWM3</text>
<text x="138" y="62.5">PWM3</text>
<text x="145.9" y="62.5">VIN_AOUT_C_3</text>
<text x="149.9" y="64.4">AOUT_C_3</text>
<text x="161.3" y="65.4">AOUT_V_3</text>
<text x="161.3" y="63.5">AOUT_C3</text>
<text x="161.3" y="61.6">VIN_AOUT_C3</text>
<text x="200.7" y="61">AIN_Cret_4</text>
<text x="200.7" y="62.9">AIN_V_4</text>
<text x="200.7" y="64.8">SEL_A4</text>
<text x="213.6" y="61.8">AIN_Cret_4</text>
<text x="213.6" y="63.7">AIN_V_4</text>
<text x="213.6" y="65.7">SEL_A4</text>
<text x="54" y="71.7">AIN_V_6</text>
<text x="54" y="69.8">AIN_Cret_6</text>
<text x="54" y="67.9">AIN_C_6</text>
<text x="66.9" y="66.3">AIN_V_5</text>
<text x="66.9" y="68.8">AIN_C_6</text>
<text x="66.9" y="70.7">AIN_Cret_6</text>
<text x="80.5" y="71.4">VIN_AOUT_C_4</text>
<text x="84.6" y="69.5">AOUT_V_4</text>
<text x="88.5" y="66.9">E_T_3</text>
<text x="95.9" y="70.5">VIN_AOUT_C4</text>
<text x="95.9" y="68.6">AOUT_V_4</text>
<text x="95.9" y="66">E_T_3</text>
<text x="150" y="66.3">AOUT_V_3</text>
<text x="153.8" y="68.2">C_T_3</text>
<text x="153.9" y="70.1">E_T_3</text>
<text x="161.3" y="67.3">C_T_3</text>
<text x="161.3" y="69.2">E_T_3</text>
<text x="212.1" y="68.9">File: E_Analog_1.sch</text>
<text x="54" y="74.3">AIN_C_7</text>
<text x="54" y="76.2">AIN_Cret_7</text>
<text x="66.9" y="72.6">AIN_V_6</text>
<text x="66.9" y="75.2">AIN_C_7</text>
<text x="66.9" y="77.1">AIN_Cret_7</text>
<text x="84.5" y="73.3">AOUT_C_4</text>
<text x="88.4" y="75.2">C_T_4</text>
<text x="88.5" y="77.1">E_T_4</text>
<text x="95.9" y="72.4">AOUT_C4</text>
<text x="95.9" y="74.3">C_T_4</text>
<text x="95.9" y="76.2">E_T_4</text>
<text x="130.2" y="72.4">PWM4</text>
<text x="138" y="73.3">PWM4</text>
<text x="145.9" y="73.3">VIN_AOUT_C_4</text>
<text x="149.9" y="75.2">AOUT_C_4</text>
<text x="150" y="77.1">AOUT_V_4</text>
<text x="161.3" y="76.2">AOUT_V_4</text>
<text x="161.3" y="74.3">AOUT_C4</text>
<text x="161.3" y="72.4">VIN_AOUT_C4</text>
<text x="200.7" y="77.5">AIN_C_5</text>
<text x="212.1" y="73.2">Sheet: E_Analog_2</text>
<text x="234.3" y="77.5">A_IN_5</text>
<text x="54" y="78.1">AIN_V_7</text>
<text x="54" y="82.5">AIN_Cret_8</text>
<text x="54" y="80.6">AIN_C_8</text>
<text x="66.9" y="79">AIN_V_7</text>
<text x="66.9" y="81.5">AIN_C_8</text>
<text x="66.9" y="83.4">AIN_Cret_8</text>
<text x="153.8" y="79">C_T_4</text>
<text x="153.9" y="80.9">E_T_4</text>
<text x="161.3" y="80">E_T_4</text>
<text x="161.3" y="78.1">C_T_4</text>
<text x="200.7" y="79.4">AIN_Cret_5</text>
<text x="200.7" y="81.3">AIN_V_5</text>
<text x="200.7" y="83.2">SEL_A5</text>
<text x="213.6" y="78.4">AIN_C_5</text>
<text x="213.6" y="80.3">AIN_Cret_5</text>
<text x="213.6" y="82.2">AIN_V_5</text>
<text x="226.2" y="78.4">A_IN_5</text>
<text x="10.4" y="85.9">B</text>
<text x="54" y="84.4">AIN_V_8</text>
<text x="66.9" y="85.3">AIN_V_8</text>
<text x="88.4" y="85.3">PWM1</text>
<text x="88.4" y="89.1">PWM3</text>
<text x="88.4" y="87.2">PWM2</text>
<text x="95.7" y="84.4">PWM1</text>
<text x="95.7" y="86.4">PWM2</text>
<text x="95.7" y="88.3">PWM3</text>
<text x="136.5" y="84.2">File: S_Analog_2.sch</text>
<text x="200.7" y="86.4">AIN_C_6</text>
<text x="200.7" y="88.3">AIN_Cret_6</text>
<text x="213.6" y="87.2">AIN_C_6</text>
<text x="213.6" y="89.1">AIN_Cret_6</text>
<text x="213.6" y="84.1">SEL_A5</text>
<text x="226.2" y="87.2">A_IN_6</text>
<text x="234.3" y="86.4">A_IN_6</text>
<text x="285.4" y="85.9">B</text>
<text x="59.4" y="95.9">A_IN_4</text>
<text x="59.4" y="94">A_IN_3</text>
<text x="59.4" y="92.1">A_IN_2</text>
<text x="59.4" y="90.2">A_IN_1</text>
<text x="66.9" y="91.1">A_IN_1</text>
<text x="66.9" y="93">A_IN_2</text>
<text x="66.9" y="94.9">A_IN_3</text>
<text x="88.4" y="91.1">PWM4</text>
<text x="95.7" y="90.2">PWM4</text>
<text x="200.7" y="90.2">AIN_V_6</text>
<text x="200.7" y="92.1">SEL_A6</text>
<text x="200.7" y="95.2">AIN_C_7</text>
<text x="213.6" y="91.1">AIN_V_6</text>
<text x="213.6" y="93">SEL_A6</text>
<text x="226.2" y="95.5">A_IN_7</text>
<text x="234.3" y="94.6">A_IN_7</text>
<text x="59.4" y="101.6">A_IN_7</text>
<text x="59.4" y="99.7">A_IN_6</text>
<text x="59.4" y="97.8">A_IN_5</text>
<text x="66.9" y="96.8">A_IN_4</text>
<text x="66.9" y="98.7">A_IN_5</text>
<text x="66.9" y="100.6">A_IN_6</text>
<text x="200.7" y="97.1">AIN_Cret_7</text>
<text x="200.7" y="99.1">AIN_V_7</text>
<text x="200.7" y="101">SEL_A7</text>
<text x="213.6" y="96.1">AIN_C_7</text>
<text x="213.6" y="98">AIN_Cret_7</text>
<text x="213.6" y="99.9">AIN_V_7</text>
<text x="213.6" y="101.8">SEL_A7</text>
<text x="58.4" y="107.9">D_COM</text>
<text x="59.4" y="103.5">A_IN_8</text>
<text x="66.9" y="102.5">A_IN_7</text>
<text x="66.9" y="104.4">A_IN_8</text>
<text x="123.2" y="105.6">Sheet: DIO_OPTO-RELAY</text>
<text x="151.8" y="107.9">PDIN_1</text>
<text x="164.5" y="104.3">Sheet: DIO_SPI</text>
<text x="188.9" y="107.9">SEL_A1</text>
<text x="200.7" y="104.1">AIN_C_8</text>
<text x="200.7" y="106">AIN_Cret_8</text>
<text x="200.7" y="107.9">AIN_V_8</text>
<text x="213.6" y="105">AIN_C_8</text>
<text x="213.6" y="106.9">AIN_Cret_8</text>
<text x="226.2" y="105">A_IN_8</text>
<text x="234.3" y="104.1">A_IN_8</text>
<text x="59.1" y="113.7">DIN3</text>
<text x="59.1" y="111.8">DIN2</text>
<text x="59.1" y="109.8">DIN1</text>
<text x="66.9" y="110.7">DIN1</text>
<text x="66.9" y="112.6">DIN2</text>
<text x="66.9" y="108.8">D_COM</text>
<text x="115.6" y="112.4">DO3_C1</text>
<text x="115.6" y="110.5">DO2_C1</text>
<text x="115.6" y="108.6">DO1_C1</text>
<text x="124.7" y="109.5">DO1_C1</text>
<text x="124.7" y="111.4">DO2_C1</text>
<text x="124.7" y="113.3">DO3_C1</text>
<text x="136.4" y="108.8">PDIN_1</text>
<text x="136.4" y="110.7">PDIN_2</text>
<text x="136.4" y="112.6">PDIN_3</text>
<text x="151.8" y="109.8">PDIN_2</text>
<text x="151.8" y="111.8">PDIN_3</text>
<text x="151.8" y="113.7">PDIN_4</text>
<text x="166" y="108.8">PDIN_1</text>
<text x="166" y="110.7">PDIN_2</text>
<text x="166" y="112.6">PDIN_3</text>
<text x="180.4" y="108.8">SEL_A1</text>
<text x="180.4" y="110.7">SEL_A2</text>
<text x="180.4" y="112.6">SEL_A3</text>
<text x="188.9" y="111.8">SEL_A3</text>
<text x="188.9" y="113.7">SEL_A4</text>
<text x="188.9" y="109.8">SEL_A2</text>
<text x="200.7" y="109.8">SEL_A8</text>
<text x="213.6" y="108.8">AIN_V_8</text>
<text x="213.6" y="110.7">SEL_A8</text>
<text x="59.1" y="119.4">DIN6</text>
<text x="59.1" y="117.5">DIN5</text>
<text x="59.1" y="115.6">DIN4</text>
<text x="66.9" y="114.5">DIN3</text>
<text x="66.9" y="116.5">DIN4</text>
<text x="66.9" y="118.4">DIN5</text>
<text x="115.6" y="118.1">DO6_C1</text>
<text x="115.6" y="116.2">DO5_C1</text>
<text x="115.6" y="114.3">DO4_C1</text>
<text x="124.7" y="115.2">DO4_C1</text>
<text x="124.7" y="117.1">DO5_C1</text>
<text x="124.7" y="119">DO6_C1</text>
<text x="136.4" y="114.5">PDIN_4</text>
<text x="136.4" y="116.5">PDIN_5</text>
<text x="136.4" y="118.4">PDIN_6</text>
<text x="151.8" y="115.6">PDIN_5</text>
<text x="151.8" y="117.5">PDIN_6</text>
<text x="151.8" y="119.4">PDIN_7</text>
<text x="166" y="114.5">PDIN_4</text>
<text x="166" y="116.5">PDIN_5</text>
<text x="166" y="118.4">PDIN_6</text>
<text x="180.4" y="114.5">SEL_A4</text>
<text x="180.4" y="116.5">SEL_A5</text>
<text x="180.4" y="118.4">SEL_A6</text>
<text x="188.9" y="115.6">SEL_A5</text>
<text x="188.9" y="119.4">SEL_A7</text>
<text x="188.9" y="117.5">SEL_A6</text>
<text x="212.1" y="114">File: E_Analog_2.sch</text>
<text x="59.1" y="123.2">DIN8</text>
<text x="59.1" y="121.3">DIN7</text>
<text x="66.9" y="120.3">DIN6</text>
<text x="66.9" y="122.2">DIN7</text>
<text x="66.9" y="124.1">DIN8</text>
<text x="87.5" y="123.4">SDI_ET</text>
<text x="87.6" y="121.5">INT_ET</text>
<text x="88.9" y="125.3">INT_2</text>
<text x="95.4" y="122.5">SDI_ET</text>
<text x="95.5" y="120.6">INT_ET</text>
<text x="96.8" y="124.5">INT_2</text>
<text x="115.6" y="124.5">DO1_C2</text>
<text x="115.6" y="121.9">DO8_C1</text>
<text x="115.6" y="120">DO7_C1</text>
<text x="124.7" y="125.3">DO1_C2</text>
<text x="124.7" y="120.9">DO7_C1</text>
<text x="124.7" y="122.8">DO8_C1</text>
<text x="136.4" y="120.3">PDIN_7</text>
<text x="136.4" y="122.2">PDIN_8</text>
<text x="151.8" y="121.3">PDIN_8</text>
<text x="166" y="120.3">PDIN_7</text>
<text x="166" y="122.2">PDIN_8</text>
<text x="180.4" y="120.3">SEL_A7</text>
<text x="180.4" y="122.2">SEL_A8</text>
<text x="188.9" y="121.3">SEL_A8</text>
<text x="215.9" y="125.2">Sheet: Power</text>
<text x="57.8" y="130.2">DO3_C1</text>
<text x="57.8" y="128.3">DO2_C1</text>
<text x="57.8" y="126.4">DO1_C1</text>
<text x="66.9" y="127.2">DO1_C1</text>
<text x="66.9" y="129.2">DO2_C1</text>
<text x="66.9" y="131.1">DO3_C1</text>
<text x="95.6" y="131.4">LDI</text>
<text x="115.6" y="130.2">DO4_C2</text>
<text x="115.6" y="128.3">DO3_C2</text>
<text x="115.6" y="126.4">DO2_C2</text>
<text x="124.7" y="127.2">DO2_C2</text>
<text x="124.7" y="129.2">DO3_C2</text>
<text x="124.7" y="131.1">DO4_C2</text>
<text x="158.1" y="129.5">SDI_ET</text>
<text x="158.1" y="131.4">INT_ET</text>
<text x="166" y="130.4">SDI_ET</text>
<text x="182.4" y="128.5">RO_1</text>
<text x="182.4" y="130.4">RO_2</text>
<text x="189.2" y="127.6">RO_1</text>
<text x="189.2" y="129.5">RO_2</text>
<text x="189.2" y="131.4">RO_3</text>
<text x="211.5" y="128.9">Vx</text>
<text x="211.5" y="127">Vin</text>
<text x="217.4" y="127.9">Vin</text>
<text x="217.4" y="129.8">Vx</text>
<text x="10.4" y="135.9">C</text>
<text x="57.8" y="134">DO5_C1</text>
<text x="57.8" y="135.9">DO6_C1</text>
<text x="57.8" y="132.1">DO4_C1</text>
<text x="57.8" y="137.8">DO7_C1</text>
<text x="66.9" y="133">DO4_C1</text>
<text x="66.9" y="134.9">DO5_C1</text>
<text x="66.9" y="136.8">DO6_C1</text>
<text x="86.5" y="134.2">SS_IO_1</text>
<text x="86.5" y="136.1">SS_IO_2</text>
<text x="90.9" y="132.3">LDI</text>
<text x="95.4" y="137.2">SS_ET</text>
<text x="95.7" y="135.2">SS_IO_2</text>
<text x="95.7" y="133.3">SS_IO_1</text>
<text x="115.6" y="135.9">DO7_C2</text>
<text x="115.6" y="137.8">DO8_C2</text>
<text x="115.6" y="132.1">DO5_C2</text>
<text x="115.6" y="134">DO6_C2</text>
<text x="124.7" y="133">DO5_C2</text>
<text x="124.7" y="134.9">DO6_C2</text>
<text x="124.7" y="136.8">DO7_C2</text>
<text x="158.1" y="136.5">SS_ET</text>
<text x="158.7" y="133.3">INT_2</text>
<text x="166" y="132.3">INT_ET</text>
<text x="166" y="137.4">SS_ET</text>
<text x="166" y="134.2">INT_2</text>
<text x="182.4" y="132.3">RO_3</text>
<text x="182.4" y="134.2">RO_4</text>
<text x="182.4" y="136.1">RO_5</text>
<text x="189.2" y="137.2">RO_6</text>
<text x="189.2" y="133.3">RO_4</text>
<text x="189.2" y="135.2">RO_5</text>
<text x="215.9" y="132.4">File: Power.sch</text>
<text x="285.4" y="135.9">C</text>
<text x="57.8" y="142.2">DO1_C2</text>
<text x="57.8" y="139.7">DO8_C1</text>
<text x="66.9" y="138.7">DO7_C1</text>
<text x="66.9" y="140.6">DO8_C1</text>
<text x="66.9" y="143.1">DO1_C2</text>
<text x="88.1" y="138">SS_ET</text>
<text x="116.8" y="142.2">DIN1</text>
<text x="124.7" y="143.1">DIN1</text>
<text x="124.7" y="138.7">DO8_C2</text>
<text x="138" y="143.1">RO_1</text>
<text x="144.8" y="142.2">RO_1</text>
<text x="156.2" y="138.4">SS_IO_2</text>
<text x="156.2" y="140.3">SS_IO_1</text>
<text x="166" y="139.3">SS_IO_2</text>
<text x="166" y="141.2">SS_IO_1</text>
<text x="182.4" y="138">RO_6</text>
<text x="182.4" y="139.9">RO_7</text>
<text x="182.4" y="141.9">RO_8</text>
<text x="189.2" y="141">RO_8</text>
<text x="189.2" y="139.1">RO_7</text>
<text x="57.8" y="144.1">DO2_C2</text>
<text x="57.8" y="146">DO3_C2</text>
<text x="57.8" y="147.9">DO4_C2</text>
<text x="57.8" y="149.9">DO5_C2</text>
<text x="66.9" y="145">DO2_C2</text>
<text x="66.9" y="146.9">DO3_C2</text>
<text x="66.9" y="148.8">DO4_C2</text>
<text x="116.8" y="147.9">DIN4</text>
<text x="116.8" y="144.1">DIN2</text>
<text x="116.8" y="146">DIN3</text>
<text x="116.8" y="149.9">DIN5</text>
<text x="124.7" y="145">DIN2</text>
<text x="124.7" y="146.9">DIN3</text>
<text x="124.7" y="148.8">DIN4</text>
<text x="138" y="145">RO_2</text>
<text x="138" y="146.9">RO_3</text>
<text x="138" y="148.8">RO_4</text>
<text x="144.8" y="149.9">RO_5</text>
<text x="144.8" y="144.1">RO_2</text>
<text x="144.8" y="146">RO_3</text>
<text x="144.8" y="147.9">RO_4</text>
<text x="160" y="149.2">SDO</text>
<text x="160" y="147.3">SCK</text>
<text x="160" y="145.4">LDI</text>
<text x="166" y="148.2">SCK</text>
<text x="166" y="146.3">LDI</text>
<text x="57.8" y="151.8">DO6_C2</text>
<text x="57.8" y="155.6">DO8_C2</text>
<text x="57.8" y="153.7">DO7_C2</text>
<text x="66.9" y="150.7">DO5_C2</text>
<text x="66.9" y="152.6">DO6_C2</text>
<text x="66.9" y="154.6">DO7_C2</text>
<text x="89.9" y="154.6">SDO</text>
<text x="90.8" y="152.6">SDI</text>
<text x="95.9" y="153.7">SDO</text>
<text x="96" y="155.6">SCK</text>
<text x="96.7" y="151.8">SDI</text>
<text x="116.8" y="151.8">DIN6</text>
<text x="116.8" y="153.7">DIN7</text>
<text x="116.8" y="155.6">DIN8</text>
<text x="124.7" y="150.7">DIN5</text>
<text x="124.7" y="152.6">DIN6</text>
<text x="124.7" y="154.6">DIN7</text>
<text x="138" y="150.7">RO_5</text>
<text x="138" y="152.6">RO_6</text>
<text x="138" y="154.6">RO_7</text>
<text x="144.8" y="151.8">RO_6</text>
<text x="144.8" y="153.7">RO_7</text>
<text x="144.8" y="155.6">RO_8</text>
<text x="160" y="151.1">SDI</text>
<text x="160" y="154.3">RST</text>
<text x="166" y="155.2">RST</text>
<text x="166" y="150.1">SDO</text>
<text x="166" y="152">SDI</text>
<text x="65.4" y="159.7">File: Terminales.sch</text>
<text x="66.9" y="156.5">DO8_C2</text>
<text x="90" y="156.5">SCK</text>
<text x="116.2" y="157.5">D_COM</text>
<text x="123.2" y="161.6">File: DIO_OPTO-RELAY.sch</text>
<text x="124.7" y="156.5">DIN8</text>
<text x="124.7" y="158.4">D_COM</text>
<text x="138" y="156.5">RO_8</text>
<text x="164.5" y="157.8">File: DIO_SPI.sch</text>
<text x="10.4" y="185.9">D</text>
<text x="285.4" y="185.9">D</text>
<text x="35" y="199.9">1</text>
<text x="85" y="199.9">2</text>
<text x="135" y="199.9">3</text>
<text x="185" y="199.9">4</text>
<text x="235" y="199.9">5</text>
<text x="285" y="199.9">6</text>
</g>
</svg>
